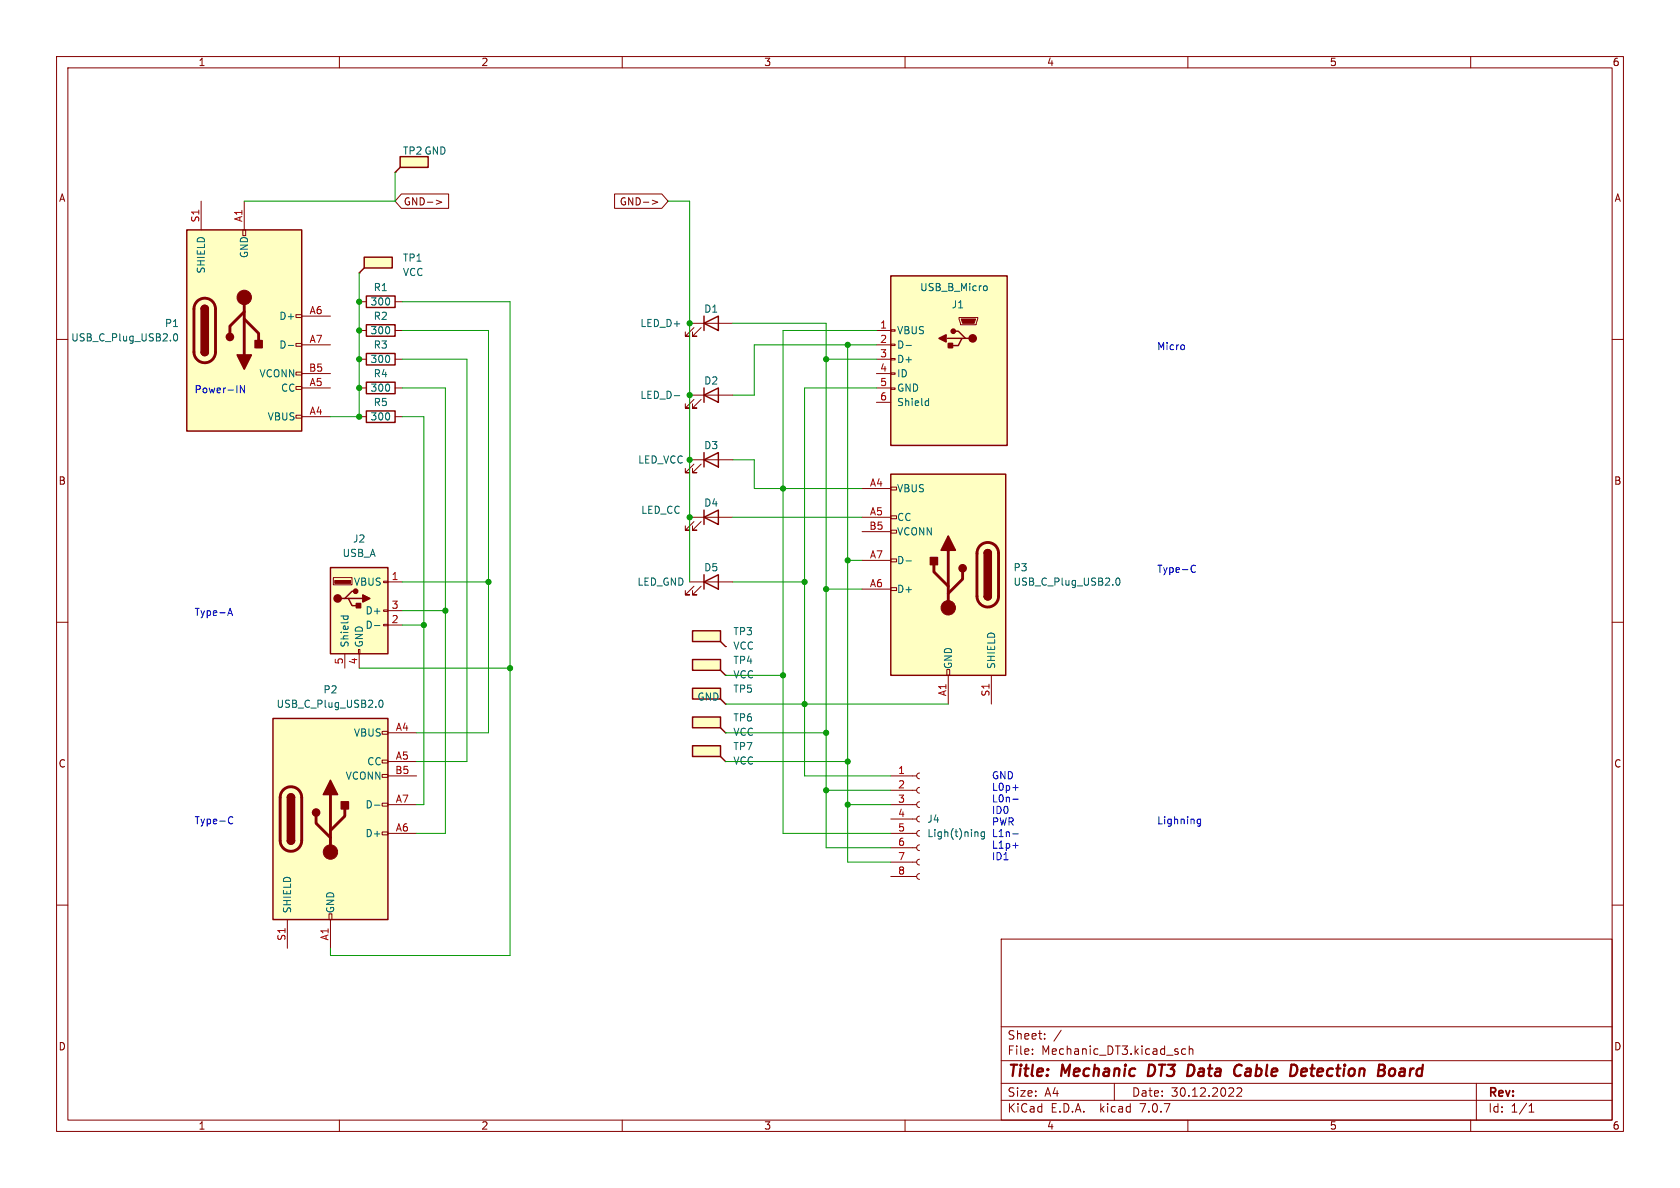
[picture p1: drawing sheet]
<svg xmlns="http://www.w3.org/2000/svg" width="297mm" height="210mm" viewBox="0 0 297 210" stroke-linecap="round" stroke-linejoin="round" font-family="sans-serif">
<g fill="none" stroke="#840000" stroke-width=".18">
<path d="M10 10h277v190h-277zM12 12h273v186h-273zM60 10v2M110 10v2M160 10v2M210 10v2M260 10v2M35.6 35.6v5M43.2 35.6v5M69.8 30.5h.1M71 34.3h8.3v2.5h-8.3l-1.2-1.2zM77.1 35.4l1 .3-1 .4"/>
<path d="M108.6 34.3h8.4l1.1 1.3-1.1 1.2h-8.4zM115.3 35.4l1 .3-1 .4M10 60h2M42.9 40.6h.5v1.1h-.5zM52.3 55.6h1v.5h-1zM53.3 55.9h5.1M63.5 48.3h.1M63.5 58.4h1.3M63.5 53.3h1.3M69.8 58.4h1.3M69.8 53.3h1.3M121.9 57.2h7.6"/>
<path d="M122.7 57.9l-1.5 1.5h.7h-.7v-.7M124 57.9l-1.6 1.5h.8h-.8v-.7M154.9 58.4h2.6M157.5 58.3h.7v.2h-.7zM169.5 56.1h3.3v.3l-.2 1h-2.8zM285 60h2M52.3 60.7h1v.5h-1zM52.3 65.8h1v.5h-1zM52.3 68.3h1v.5h-1zM52.3 73.4h1v.5h-1zM53.3 73.7h5.1M53.3 68.6h5.1"/>
<path d="M53.3 61h5.1M53.3 66h5.1M63.5 73.7h1.3M63.5 68.6h1.3M63.5 63.5h1.3M69.8 73.7h1.3M69.8 68.6h1.3M69.8 63.5h1.3M121.9 69.9h7.6M122.7 70.6l-1.5 1.5h.7h-.7v-.7M124 70.6l-1.6 1.5h.8h-.8v-.7M154.9 68.6h2.6"/>
<path d="M154.9 63.5h2.6M154.9 61h2.6M154.9 66h2.6M154.9 71.1h2.6M157.5 68.6h.7v.2h-.7zM157.5 65.9h.7v.3h-.7zM157.5 63.4h.7v.2h-.7zM157.5 60.8h.7v.3h-.7zM121.9 91.4h7.6M121.9 81.3h7.6M122.7 92.2l-1.5 1.5h.7h-.7v-.7M122.7 82l-1.5 1.6h.7h-.7v-.8"/>
<path d="M124 92.2l-1.6 1.5h.8h-.8v-.7M124 82l-1.6 1.6h.8h-.8v-.8M152.4 86.4h5.1M152.4 91.4h5.1M152.4 99.1h5.1M152.4 94h5.1M157.5 98.8h1v.5h-1zM157.5 93.7h1v.5h-1zM157.5 91.2h1v.5h-1zM157.5 86.1h1v.5h-1zM10 110h2M58.9 102.1h3.3v1.3h-3.3z"/>
<path d="M61 115.6v2.5M63.4 114.8h.2v.8h-.2zM63.5 115.6v2.5M67.8 110.4h.8v.2h-.8zM67.8 107.8h.8v.3h-.8zM67.8 102.7h.8v.3h-.8zM68.6 102.9h2.5M68.6 110.5h2.5M68.6 108h2.5M121.9 102.9h7.6M122.7 103.6l-1.5 1.6h.7h-.7v-.8M124 103.6l-1.6 1.6h.8h-.8v-.8"/>
<path d="M128.3 114.3h.1M128.3 119.4h.1M152.4 104.1h5.1M157.5 103.9h1v.5h-1zM167.4 118.4h.5v1h-.5zM167.6 119.4v5.1M175.3 119.4v5.1M285 110h2M67.6 136.9h1v.5h-1zM67.6 134.4h1v.5h-1zM67.6 129.3h1v.5h-1zM68.6 137.2h5.1"/>
<path d="M68.6 129.5h5.1M68.6 134.6h5.1M128.3 129.5h.1M128.3 134.6h.1M128.3 124.5h.1M157.5 139.7h4.6M157.5 137.2h4.6M162.6 139.2l-.4 .1-.1 .4 .1 .4 .4 .1M162.6 136.7l-.4 .1-.1 .3 .1 .4 .4 .2M10 160h2M67.6 147.1h1v.5h-1zM67.6 142h1v.5h-1z"/>
<path d="M68.6 147.3h5.1M68.6 142.2h5.1M157.5 154.9h4.6M157.5 152.4h4.6M157.5 149.9h4.6M157.5 147.3h4.6M157.5 144.8h4.6M157.5 142.2h4.6M162.6 154.4l-.4 .2-.1 .3 .1 .4 .4 .1M162.6 151.9l-.4 .1-.1 .4 .1 .4 .4 .1M162.6 149.4l-.4 .1-.1 .3 .1 .4 .4 .2M162.6 146.8l-.4 .1-.1 .4 .1 .4 .4 .1"/>
<path d="M162.6 144.3l-.4 .1-.1 .4 .1 .3 .4 .2M162.6 141.7l-.4 .2-.1 .3 .1 .4 .4 .1M285 160h2M50.8 162.6v5M58.2 161.5h.5v1.1h-.5zM58.4 162.6v5M177 166h108v32h-108zM60 198v2M110 198v2M160 198v2M177 194.5h108M177 191.5h108"/>
<path d="M177 187.5h108M177 181.5h108M182.5 186.3v.1M182.5 185.5v.1M184.7 183.6v.1M184.7 182.8v.1M187.6 182.1l-1.3 2M197 191.5v3M209.6 185.5l-.4-.1-.3 .3v.4l.1 .2h.6M210 198v2M210.2 185.5l.3-.1 .3 .1 .1 .9M210.2 184.9v1.5"/>
<path d="M217.2 193.8h.9M218 192.4v.5M218.7 192.4l.5-.1 .3 .1v.3l-.9 1.1h.9M260 198v2M261 191.5v6.5M270.3 196.6h.9M270.3 195.5l.4-.4v1.5"/>
</g>
<path d="M203.2 188.2l-.3 2h.5M210.1 188.2l.8 .1M210.9 189.9l-.6 .3h-.4M219.3 190a.73 .73 0 0 1-.8 .1M219.5 188.4a.69 .69 0 0 0-1 .1M229.2 188.5a1.38 1.38 0 0 1 0 1.2M230.8 188.9l-.6 .1-.2 .9 .3 .3h.3M231 189.4l-.9 .1M245.7 189.1a.52 .52 0 0 1 .6-.2 .52 .52 0 0 1 .4 .4l-.1 .5a.55 .55 0 0 1-.5 .4 .55 .55 0 0 1-.6-.4z" fill="none" stroke="#840000" stroke-width=".4"/>
<g fill="none" stroke="#006464" stroke-width=".18">
<path d="M30.9 59.1l.1-.1a.68 .68 0 0 1 .4 .6 .68 .68 0 0 1-.4 .7 .84 .84 0 0 1-.1-1.2zM174.1 50.5l.3 .1 .1 .2v.5l-.4 .1M51 61.1h.9M119.2 69.9h1M160.2 61.1h.9M163.8 70.9h.4M164.2 70.4v1.3M164.2 71.6l-.4 .1M160.2 99.2h.9M60.3 108.9h1.2M60.8 108.9l-.1 .4M61.5 108.9v.4"/>
<path d="M66.2 110.6h1M197.4 102.3l.2-.1a.68 .68 0 0 1 .4 .6 .68 .68 0 0 1-.4 .6l-.2-.1-.1-.3zM67.1 123.9l.2-.1a.68 .68 0 0 1 .4 .6 .68 .68 0 0 1-.4 .6l-.2-.1-.1-.3zM66.2 142.3h1M172.7 147.1l.2 .1v.7M174 147.1v1l-.2 .2h-.3M174 147.1h-.3l-.3 .2 .2 .5h.4"/>
</g>
<g fill="none" stroke="#840000" stroke-width=".25">
<path d="M70.7 27.7h5v1.9h-5zM70.7 29.6l-.9 .9M33 40.6h20.3v35.6h-20.3zM35.6 54.6a.64 .64 0 0 1 .6-.6 .64 .64 0 0 1 .6 .6M64.4 45.5h4.9v1.9h-4.9zM64.4 47.4l-.9 .9M64.8 57.4h5v2h-5zM64.8 52.3h5v2.1h-5zM124.5 57.2l2.5-1.3v2.5zM124.5 55.9v2.5M157.5 48.8h20.6v29.9h-20.6zM167.5 59.8h2.6"/>
<path d="M168.8 58.5h.6l1.3 1.3h.6M170.7 59.8h-.6l-.7 1.3h-1.3M35.6 62.2a.64 .64 0 0 0 .6 .7 .64 .64 0 0 0 .6-.7M64.8 72.6h5v2.1h-5zM64.8 67.6h5v2h-5zM64.8 62.5h5v2h-5zM124.5 69.9l2.5-1.3v2.5zM124.5 68.6v2.5M124.5 91.4l2.5-1.2v2.5zM124.5 81.3l2.5-1.3v2.6zM124.5 80v2.6M124.5 90.2v2.5"/>
<path d="M157.5 83.8h20.3v35.6h-20.3zM174 97.8a.64 .64 0 0 1 .6-.6 .64 .64 0 0 1 .7 .6M58.4 100.3h10.2v15.3h-10.2zM61 105.8h.6l.6 1.3h1.3M61.6 105.8h2.5M62.9 104.5h-.7l-1.2 1.3h-.7M122.4 111.5h5v1.9h-5zM122.4 116.6h5v1.9h-5zM124.5 102.9l2.5-1.3v2.5zM124.5 101.6v2.5M127.4 113.4l.9 .9M127.4 118.5l.9 .9"/>
<path d="M174 105.4a.64 .64 0 0 0 .6 .6 .64 .64 0 0 0 .7-.6M48.3 127h20.3v35.6h-20.3zM122.4 126.7h5v2h-5zM122.4 131.8h5v1.9h-5zM122.4 121.7h5v1.9h-5zM127.4 128.7l.9 .8M127.4 133.7l.9 .9M127.4 123.6l.9 .9M50.8 148.6a.64 .64 0 0 0 .6 .6 .64 .64 0 0 0 .7-.6M50.8 141a.64 .64 0 0 1 .6-.7 .64 .64 0 0 1 .7 .7"/>
</g>
<g fill="#ffffc2" stroke="#ffffc2" stroke-width=".18">
<path d="M58.4 100.3h10.2v15.3h-10.2z"/>
<path d="M157.5 83.8h20.3v35.6h-20.3z"/>
<path d="M70.7 27.7h5v1.9h-5z"/>
<path d="M157.5 48.8h20.6v29.9h-20.6z"/>
<path d="M64.4 45.5h4.9v1.9h-4.9z"/>
<path d="M33 40.6h20.3v35.6h-20.3z"/>
<path d="M48.3 127h20.3v35.6h-20.3z"/>
<path d="M122.4 126.7h5v2h-5z"/>
<path d="M122.4 111.5h5v1.9h-5z"/>
<path d="M122.4 116.6h5v1.9h-5z"/>
<path d="M122.4 131.8h5v1.9h-5z"/>
<path d="M122.4 121.7h5v1.9h-5z"/>
</g>
<g fill="#840000" stroke="#840000" stroke-width=".25">
<path d="M64.1 105.2l1.3 .6-1.3 .6z"/>
<path d="M63 106.7h.8v.7h-.8z"/>
<path d="M174 105.4h1.3a.64 .64 0 0 1-.7 .6 .64 .64 0 0 1-.6-.6z"/>
<path d="M174 97.8h1.3v7.6h-1.3z"/>
<path d="M174.2 97.3a.64 .64 0 0 1 .7-.1 .64 .64 0 0 1 .4 .6h-1.3z"/>
<path d="M167.6 94.7l1.3 2.6h-2.5z"/>
<path d="M164.5 98.6h1.2v1.2h-1.2z"/>
<path d="M167.6 60.7h.8v.8h-.8z"/>
<path d="M166 59.8l1.3-.6v1.3z"/>
<path d="M35.7 54.2a.64 .64 0 0 1 .7-.2 .64 .64 0 0 1 .4 .6h-1.2z"/>
<path d="M35.6 54.6h1.2v7.6h-1.2z"/>
<path d="M35.6 62.2h1.2a.64 .64 0 0 1-.6 .7 .64 .64 0 0 1-.6-.7z"/>
<path d="M41.9 62.7h2.5l-1.2 2.6z"/>
<path d="M45.1 60.2h1.3v1.3h-1.3z"/>
<path d="M50.8 148.6h1.3a.64 .64 0 0 1-.7 .6 .64 .64 0 0 1-.6-.6z"/>
<path d="M50.8 141h1.3v7.6h-1.3z"/>
<path d="M51 140.5a.64 .64 0 0 1 .7-.1 .64 .64 0 0 1 .4 .6h-1.3z"/>
<path d="M58.4 137.9l1.3 2.6h-2.6z"/>
<path d="M60.3 141.7h1.3v1.3h-1.3z"/>
<circle cx="59.7" cy="105.8" r=".63"/>
<circle cx="62.9" cy="104.5" r=".38"/>
<circle cx="170.2" cy="100.5" r=".63"/>
<circle cx="172" cy="59.8" r=".63"/>
<circle cx="168.5" cy="58.5" r=".38"/>
<circle cx="40.6" cy="59.6" r=".63"/>
<circle cx="55.9" cy="143.6" r=".63"/>
</g>
<g fill="#840000" stroke="#840000" stroke-width=".18">
<path d="M59.2 102.6h2.8v.5h-2.8z"/>
<path d="M169.9 56.4h2.6l-.3 .8h-2z"/>
<circle cx="167.6" cy="107.4" r="1.27"/>
<circle cx="43.2" cy="52.6" r="1.27"/>
<circle cx="58.4" cy="150.6" r="1.27"/>
</g>
<path d="M34.9 53.3a1.9 1.9 0 0 1 2-.4 1.9 1.9 0 0 1 1.2 1.7v7.6a1.91 1.91 0 0 1-1.9 1.9 1.91 1.91 0 0 1-1.9-1.9v-7.8l.2-.6zM43.2 55.1l-2.6 2.6v1.2M43.2 56.4l2.5 2.5v1.3M43.2 52.6v10.1M165.1 99.8v1.3l2.5 2.5M167.6 97.3v10.1M173.3 96.4a1.9 1.9 0 0 1 2.1-.4 1.9 1.9 0 0 1 1.1 1.8v7.6a1.91 1.91 0 0 1-1.9 1.9 1.91 1.91 0 0 1-1.9-1.9v-7.8l.2-.6zM170.2 101.1v1.3l-2.6 2.5M50.1 139.6a1.9 1.9 0 0 1 2.1-.4 1.9 1.9 0 0 1 1.1 1.8v7.6a1.91 1.91 0 0 1-1.9 1.9 1.91 1.91 0 0 1-1.9-1.9v-7.8l.2-.6zM55.9 144.3v1.2l2.5 2.6M58.4 140.5v10.1M61 143v1.3l-2.6 2.5" fill="none" stroke="#840000" stroke-width=".51"/>
<g fill="none" stroke="#0000c2" stroke-width=".18">
<path d="M43.2 68.2v1.2l-.7-1.2v1.2M209.3 61.1v.6M210.8 100l.3-.1 .2 .1M40.3 108.8l.4-1.3 .4 1.3M40.4 108.4h.6M211.3 101.1l-.2 .1-.3-.1M179 139.2h1M40.6 144.4h.3l.3 .1M41.2 145.5l-.3 .1h-.3M179 141.3h1M179 147.4h1M179 149.5h1"/>
<path d="M211.6 145.4l.3 .2h.4M212.3 144.8v1l-.3 .3-.3-.1M212.3 144.9l-.4-.1-.3 .2"/>
</g>
<g fill="none" stroke="#009600" stroke-width=".18">
<path d="M69.8 30.5v5.1h-26.6M118.1 35.6h3.8v67.3M63.5 48.3v25.4h-5.1M71.1 58.4h15.3v71.1h-12.7M71.1 53.3h19.1v115.6h-31.8v-1.3M129.5 57.2h16.5v92.7h11.5M154.9 58.4h-16.5v88.9h19.1M71.1 73.7h3.8v68.5h-1.2M71.1 68.6h7.6v78.7h-5M71.1 63.5h11.4v71.1h-8.8M146 63.5h8.9M149.9 61v91.4h7.6"/>
<path d="M154.9 68.6h-12.7v68.6h15.3M154.9 61h-21.6v8.9h-3.8M129.5 91.4h22.9M129.5 81.3h3.8v5.1h19.1M149.9 99.1h2.5M63.5 118.1h26.7M71.1 102.9h15.3M71.1 108h7.6M71.1 110.5h3.8M128.3 119.4h10.1M129.5 102.9h12.7M146 104.1h6.4"/>
<path d="M128.3 129.5h17.7M128.3 134.6h21.6M128.3 124.5h39.3M146 139.7h11.5M149.9 142.2h7.6"/>
</g>
<g fill="#009600" stroke="#009600" stroke-width=".18">
<circle cx="78.7" cy="108" r=".46"/>
<circle cx="86.4" cy="102.9" r=".46"/>
<circle cx="74.9" cy="110.5" r=".46"/>
<circle cx="90.2" cy="118.1" r=".46"/>
<circle cx="63.5" cy="73.7" r=".46"/>
<circle cx="63.5" cy="68.6" r=".46"/>
<circle cx="63.5" cy="63.5" r=".46"/>
<circle cx="63.5" cy="58.4" r=".46"/>
<circle cx="63.5" cy="53.3" r=".46"/>
<circle cx="138.4" cy="119.4" r=".46"/>
<circle cx="149.9" cy="99.1" r=".46"/>
<circle cx="146" cy="104.1" r=".46"/>
<circle cx="142.2" cy="102.9" r=".46"/>
<circle cx="121.9" cy="69.9" r=".46"/>
<circle cx="121.9" cy="81.3" r=".46"/>
<circle cx="121.9" cy="91.4" r=".46"/>
<circle cx="146" cy="63.5" r=".46"/>
<circle cx="149.9" cy="61" r=".46"/>
<circle cx="121.9" cy="57.2" r=".46"/>
<circle cx="138.4" cy="86.4" r=".46"/>
<circle cx="149.9" cy="134.6" r=".46"/>
<circle cx="149.9" cy="142.2" r=".46"/>
<circle cx="146" cy="139.7" r=".46"/>
<circle cx="142.2" cy="124.5" r=".46"/>
<circle cx="146" cy="129.5" r=".46"/>
</g>
<g font-size="2.8" fill="#840000">
<text x="178" y="190.9">Title:</text>
<text x="187.7" y="190.9">Mechanic</text>
<text x="203.8" y="190.9">DT3</text>
<text x="211.5" y="190.9">Data</text>
<text x="220.6" y="190.9">Cable</text>
<text x="231.3" y="190.9">Detection</text>
<text x="247.7" y="190.9">Board</text>
</g>
<g font-size="2.1" fill="#840000">
<text x="178" y="184">Sheet:</text>
<text x="178" y="186.7">File:</text>
<text x="184.1" y="186.7">Mechanic_DT3.kicad_sch</text>
<text x="178" y="196.9">KiCad</text>
<text x="178" y="194.1">Size:</text>
<text x="184.7" y="194.1">A4</text>
<text x="185.7" y="196.9">E.D.A.</text>
<text x="194.6" y="196.9">kicad</text>
<text x="200" y="194.1">Date:</text>
<text x="201.8" y="196.9">7.0.7</text>
<text x="207" y="194.1">30.12.2022</text>
<text x="263" y="194.3">Rev:</text>
<text x="263" y="196.9">Id:</text>
<text x="267.1" y="196.9">1/1</text>
</g>
<g font-size="1.8" fill="#840000">
<text x="35" y="11.9">1</text>
<text x="85" y="11.9">2</text>
<text x="135" y="11.9">3</text>
<text x="185" y="11.9">4</text>
<text x="235" y="11.9">5</text>
<text x="285" y="11.9">6</text>
<text x="10.3" y="35.9">A</text>
<text x="285.3" y="35.9">A</text>
<text x="71.3" y="36.5">GND-&gt;</text>
<text x="109.5" y="36.5">GND-&gt;</text>
<text x="10.3" y="85.9">B</text>
<text x="285.3" y="85.9">B</text>
<text x="10.3" y="135.9">C</text>
<text x="285.3" y="135.9">C</text>
<text x="10.3" y="185.9">D</text>
<text x="285.3" y="185.9">D</text>
<text x="35" y="199.9">1</text>
<text x="85" y="199.9">2</text>
<text x="135" y="199.9">3</text>
<text x="185" y="199.9">4</text>
<text x="235" y="199.9">5</text>
<text x="285" y="199.9">6</text>
</g>
<g font-size="1.8" fill="#006464">
<text x="71.1" y="27.5">TP2 GND</text>
<text x="44" y="45.7" transform="rotate(-90 44 45.7)">GND</text>
<text x="71.1" y="46.5">TP1</text>
<text x="36.4" y="48.5" transform="rotate(-90 36.4 48.5)">SHIELD</text>
<text x="66" y="51.7">R1</text>
<text x="71.1" y="49">VCC</text>
<text x="162.6" y="51.7">USB_B_Micro</text>
<text x="29.1" y="58">P1</text>
<text x="49.3" y="56.7">D+</text>
<text x="65.4" y="59.3">300</text>
<text x="65.4" y="54.2">300</text>
<text x="66" y="56.7">R2</text>
<text x="113.1" y="58">LED_D+</text>
<text x="124.4" y="55.5">D1</text>
<text x="158.5" y="59.3">VBUS</text>
<text x="168.2" y="54.7">J1</text>
<text x="12.5" y="60.6">USB_C_Plug_USB2.0</text>
<text x="49.3" y="61.8">D-</text>
<text x="65.4" y="64.4">300</text>
<text x="66" y="61.8">R3</text>
<text x="158.5" y="61.8">D-</text>
<text x="158.5" y="64.4">D+</text>
<text x="45.8" y="66.9">VCONN</text>
<text x="49.6" y="69.4">CC</text>
<text x="65.4" y="69.4">300</text>
<text x="66" y="72">R5</text>
<text x="66" y="66.9">R4</text>
<text x="113.1" y="70.7">LED_D-</text>
<text x="124.4" y="68.2">D2</text>
<text x="158.5" y="66.9">ID</text>
<text x="158.5" y="69.4">GND</text>
<text x="158.5" y="72">Shield</text>
<text x="47.2" y="74.5">VBUS</text>
<text x="65.4" y="74.5">300</text>
<text x="112.7" y="82.1">LED_VCC</text>
<text x="124.4" y="79.6">D3</text>
<text x="124.4" y="89.8">D4</text>
<text x="158.5" y="87.2">VBUS</text>
<text x="113.3" y="91">LED_CC</text>
<text x="158.5" y="92.3">CC</text>
<text x="158.5" y="94.8">VCONN</text>
<text x="60.5" y="98.7">USB_A</text>
<text x="62.3" y="96.1">J2</text>
<text x="124.4" y="101.2">D5</text>
<text x="158.5" y="99.9">D-</text>
<text x="179.1" y="101.2">P3</text>
<text x="62.5" y="103.7">VBUS</text>
<text x="112.6" y="103.7">LED_GND</text>
<text x="158.5" y="105">D+</text>
<text x="179.1" y="103.7">USB_C_Plug_USB2.0</text>
<text x="64.5" y="111.4">D-</text>
<text x="64.5" y="108.8">D+</text>
<text x="129.5" y="112.5">TP3</text>
<text x="61.8" y="114.6" transform="rotate(-90 61.8 114.6)">Shield</text>
<text x="64.4" y="114.6" transform="rotate(-90 64.4 114.6)">GND</text>
<text x="129.5" y="117.6">TP4</text>
<text x="129.5" y="115">VCC</text>
<text x="168.5" y="118.4" transform="rotate(-90 168.5 118.4)">GND</text>
<text x="176.1" y="118.4" transform="rotate(-90 176.1 118.4)">SHIELD</text>
<text x="48.8" y="125.3">USB_C_Plug_USB2.0</text>
<text x="57.1" y="122.8">P2</text>
<text x="123.2" y="124.1">GND</text>
<text x="129.5" y="122.7">TP5</text>
<text x="129.5" y="120.1">VCC</text>
<text x="62.5" y="130.4">VBUS</text>
<text x="129.5" y="127.7">TP6</text>
<text x="129.5" y="130.3">VCC</text>
<text x="64.8" y="135.5">CC</text>
<text x="129.5" y="132.8">TP7</text>
<text x="129.5" y="135.4">VCC</text>
<text x="61" y="138">VCONN</text>
<text x="64.5" y="143.1">D-</text>
<text x="64.5" y="148.2">D+</text>
<text x="163.8" y="145.6">J4</text>
<text x="163.8" y="148.2">Ligh(t)ning</text>
<text x="51.7" y="161.5" transform="rotate(-90 51.7 161.5)">SHIELD</text>
<text x="59.3" y="161.5" transform="rotate(-90 59.3 161.5)">GND</text>
</g>
<g font-size="1.8" fill="#a90000">
<text x="35.3" y="39.4" transform="rotate(-90 35.3 39.4)">S1</text>
<text x="42.9" y="39.4" transform="rotate(-90 42.9 39.4)">A1</text>
<text x="54.6" y="55.6">A6</text>
<text x="155.5" y="58.2">1</text>
<text x="54.5" y="65.8">B5</text>
<text x="54.6" y="60.7">A7</text>
<text x="155.5" y="60.7">2</text>
<text x="155.5" y="63.2">3</text>
<text x="155.5" y="65.8">4</text>
<text x="54.6" y="68.3">A5</text>
<text x="155.5" y="68.3">5</text>
<text x="155.5" y="70.9">6</text>
<text x="54.6" y="73.4">A4</text>
<text x="153.7" y="86.1">A4</text>
<text x="153.6" y="93.7">B5</text>
<text x="153.7" y="91.2">A5</text>
<text x="153.7" y="98.8">A7</text>
<text x="69.1" y="102.6">1</text>
<text x="69.1" y="107.7">3</text>
<text x="153.7" y="103.9">A6</text>
<text x="69.1" y="110.2">2</text>
<text x="60.7" y="117.5" transform="rotate(-90 60.7 117.5)">5</text>
<text x="63.2" y="117.5" transform="rotate(-90 63.2 117.5)">4</text>
<text x="167.4" y="123.2" transform="rotate(-90 167.4 123.2)">A1</text>
<text x="175" y="123.2" transform="rotate(-90 175 123.2)">S1</text>
<text x="69.9" y="129.3">A4</text>
<text x="69.8" y="136.9">B5</text>
<text x="69.9" y="134.4">A5</text>
<text x="158.7" y="136.9">1</text>
<text x="69.9" y="142">A7</text>
<text x="158.7" y="139.4">2</text>
<text x="158.7" y="142">3</text>
<text x="69.9" y="147.1">A6</text>
<text x="158.7" y="144.5">4</text>
<text x="158.7" y="147.1">5</text>
<text x="158.7" y="149.6">6</text>
<text x="158.7" y="152.1">7</text>
<text x="158.7" y="154.7">8</text>
<text x="50.5" y="166.4" transform="rotate(-90 50.5 166.4)">S1</text>
<text x="58.2" y="166.4" transform="rotate(-90 58.2 166.4)">A1</text>
</g>
<g font-size="1.8" fill="#0000c2">
<text x="204.5" y="62">Micro</text>
<text x="34.3" y="69.6">Power-IN</text>
<text x="204.5" y="101.4">Type-C</text>
<text x="34.3" y="109">Type-A</text>
<text x="175.3" y="137.8">GND</text>
<text x="175.3" y="139.9">L0p+</text>
<text x="175.3" y="141.9">L0n-</text>
<text x="175.3" y="144">ID0</text>
<text x="34.3" y="145.8">Type-C</text>
<text x="175.3" y="146">PWR</text>
<text x="175.3" y="148.1">L1n-</text>
<text x="204.5" y="145.8">Lighning</text>
<text x="175.3" y="150.1">L1p+</text>
<text x="175.3" y="152.2">ID1</text>
</g>
</svg>
